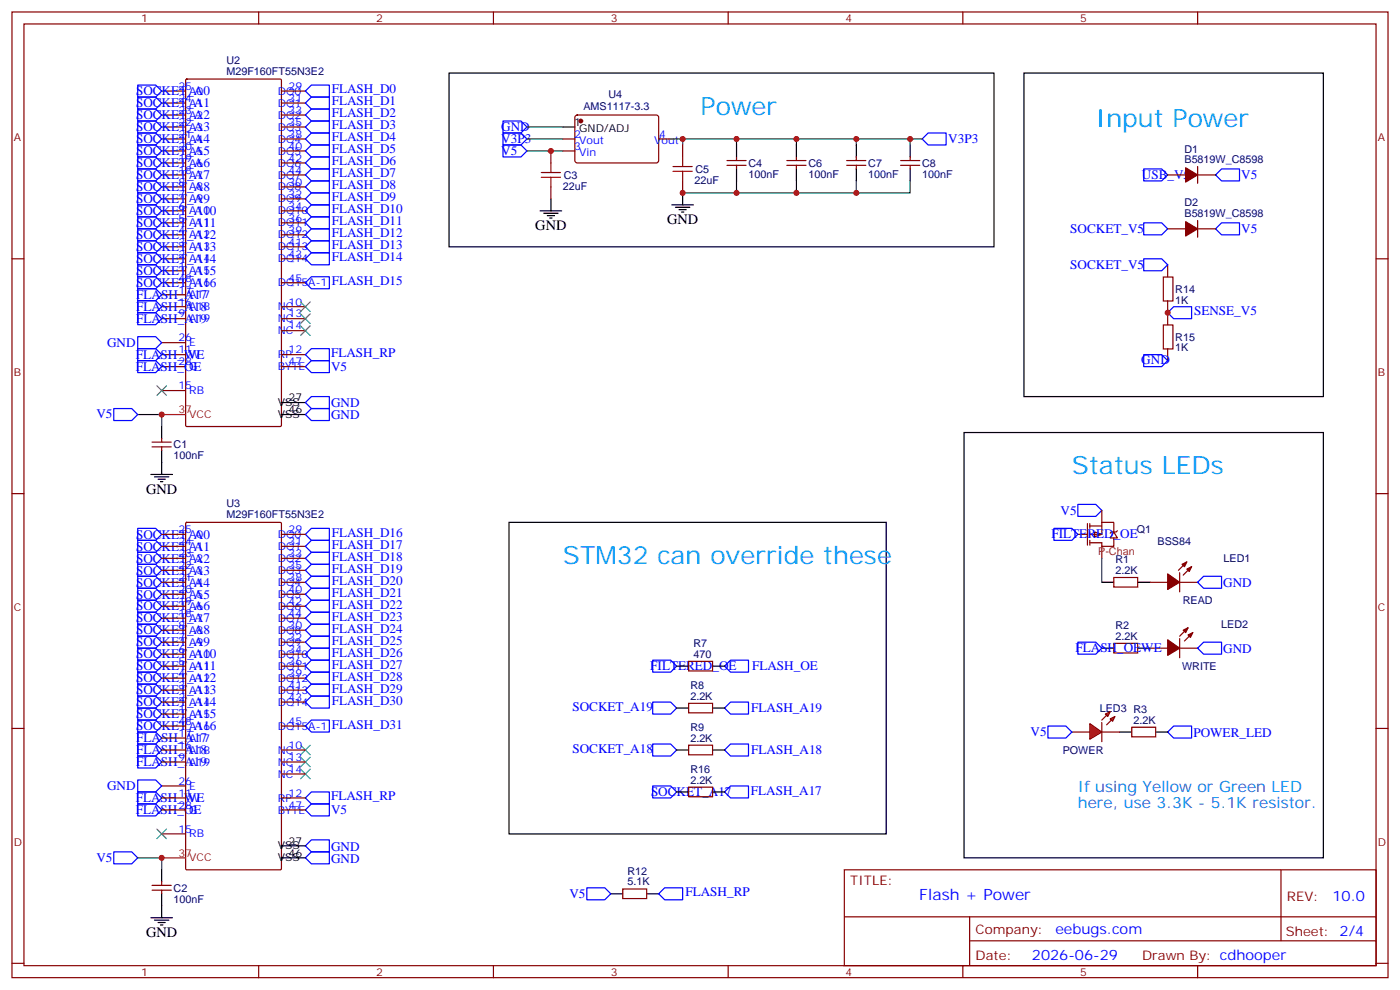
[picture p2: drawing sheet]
<svg xmlns="http://www.w3.org/2000/svg" width="412mm" height="292mm" viewBox="0 0 412 292" stroke-linecap="round" stroke-linejoin="round" font-family="sans-serif">
<path d="M315.7 215.5h5.3M324.6 215.5h5.2" fill="none" stroke="#870000" stroke-width=".35"/>
<g fill="#f00" stroke="#870000" stroke-width=".35">
<path d="M327 211.7l1.4-.7-.7 1.4z"/>
<path d="M325.6 210.3l1.4-.8-.7 1.5z"/>
</g>
<g fill="#870000" stroke="#870000" stroke-width=".35">
<path d="M326 213.4l1.4-1.4z"/>
<path d="M326 210.6l-1.4 1.4z"/>
</g>
<g fill="#f00" stroke="#870000" stroke-width=".35">
<path d="M324.6 212.7v5.7z"/>
<path d="M321 213.1l3.6 2.4-3.6 2.2z"/>
</g>
<g fill="#870000" stroke="#870000" stroke-width=".35">
<path d="M349.6 167.6l1.4-.7-.7 1.4z"/>
<path d="M348.2 166.2l1.4-.7-.7 1.4z"/>
<path d="M344 169l3.5 2.4-3.5 2.2z"/>
<path d="M350 187l1.4-.7-.7 1.4z"/>
<path d="M348.5 185.6l1.5-.7-.8 1.4z"/>
<path d="M344 188.4l3.5 2.5-3.5 2.1z"/>
<path d="M349.2 65.3l3.6 2.1-3.6 2.1z"/>
<path d="M349.2 49.4l3.6 2.1-3.6 2.1z"/>
</g>
<g fill="none" stroke="#870000" stroke-width=".35">
<path d="M3.5 3.5h405.4v284.4h-405.4zM7.1 7.1h398.2v277.2h-398.2zM76.2 3.5v3.6M145.3 3.5v3.6M214.5 3.5v3.6M283.6 3.5v3.6M352.8 3.5v3.6M47.6 37.4h7.1M47.6 33.9h7.1M47.6 30.3h7.1M47.6 26.8h7.1M54.7 23.5l.3-.2h27.5l.4 .2v101.7l-.4 .4h-27.5l-.3-.4z"/>
<path d="M82.9 37.4h7.1M82.9 33.9h7.1M82.9 30.3h7.1M82.9 26.8h7.1M47.6 58.6h7.1M47.6 55h7.1M47.6 51.5h7.1M47.6 48h7.1M47.6 44.4h7.1M47.6 40.9h7.1M82.9 58.6h7.1M82.9 55h7.1"/>
<path d="M82.9 51.5h7.1M82.9 48h7.1M82.9 44.4h7.1M82.9 40.9h7.1M344 51.5h5.2M352.8 49v5M352.8 51.5h5.3M3.5 76.2h3.6M47.6 76.2h7.1M47.6 79.7h7.1M47.6 72.7h7.1M47.6 69.1h7.1"/>
<path d="M47.6 65.6h7.1M47.6 62.1h7.1M82.9 76.2h7.1M82.9 72.7h7.1M82.9 69.1h7.1M82.9 65.6h7.1M82.9 62.1h7.1M344 67.4h5.2M352.8 64.9v4.9M352.8 67.4h5.3M405.3 76.2h3.6M47.6 93.8h7.1"/>
<path d="M47.6 90.3h7.1M47.6 86.8h7.1M47.6 83.3h7.1M82.9 93.8h7.1M82.9 90.3h7.1M82.9 83.3h7.1M82.9 97.4h7.1M47.6 104.4h7.1M47.6 100.9h7.1M47.6 107.9h7.1M47.6 115h7.1M82.9 104.4h7.1"/>
<path d="M82.9 107.9h7.1M44.8 130.2h5.6M44.8 131.6h5.6M47.6 129.1v1.1M47.6 131.6v1M3.5 145.3h3.6M47.6 157.3h7.1M54.7 154l.3-.2h27.5l.4 .2v101.8l-.4 .3h-27.5l-.3-.3zM82.9 157.3h7.1M405.3 145.3h3.6M47.6 171.4h7.1M47.6 178.5h7.1"/>
<path d="M47.6 175h7.1M47.6 167.9h7.1M47.6 164.4h7.1M47.6 160.9h7.1M82.9 171.4h7.1M82.9 178.5h7.1M82.9 175h7.1M82.9 167.9h7.1M82.9 164.4h7.1M82.9 160.9h7.1M328.1 170h7v2.9h-7zM338.7 171.4h5.3"/>
<path d="M347.5 171.4h5.3M347.5 168.6v5.7M349.6 165.5l-2.5 2.4M351 166.9l-2.5 2.4M47.6 199.7h7.1M47.6 196.1h7.1M47.6 192.6h7.1M47.6 189.1h7.1M47.6 185.6h7.1M47.6 182h7.1M82.9 199.7h7.1M82.9 196.1h7.1"/>
<path d="M82.9 192.6h7.1M82.9 189.1h7.1M82.9 185.6h7.1M82.9 182h7.1M328.1 189.4h7v2.9h-7zM338.7 190.9h5.3M347.5 188v5.7M347.5 190.9h5.3M350 184.9l-2.5 2.4M351.4 186.3l-2.5 2.4M3.5 214.5h3.6M47.6 210.3h7.1"/>
<path d="M47.6 206.7h7.1M47.6 203.2h7.1M47.6 217.3h7.1M47.6 213.8h7.1M82.9 206.7h7.1M82.9 203.2h7.1M82.9 213.8h7.1M405.3 214.5h3.6M47.6 224.4h7.1M47.6 234.9h7.1M47.6 220.8h7.1M47.6 231.4h7.1"/>
<path d="M47.6 238.5h7.1M82.9 224.4h7.1M82.9 234.9h7.1M82.9 220.8h7.1M82.9 238.5h7.1M82.9 227.9h7.1M47.6 259.6v1.1M47.6 245.5h7.1M248.7 256.1h156.6v28.2h-156.6zM377.3 256.1v20.9M44.8 260.7h5.6M44.8 262.1h5.6"/>
<path d="M47.6 262.1v1.1M248.7 270h156.5M285.6 277h119.6M285.6 270v14.1M3.5 283.6h3.6M76.2 284.3v3.6M145.3 284.3v3.6M214.5 284.3v3.6M283.6 284.3v3.6M352.8 284.3v3.6M405.3 283.6h3.6"/>
</g>
<g fill="none" stroke="#000" stroke-width=".35">
<path d="M301.6 21.5h88.2v95.3h-88.2zM82.9 118.5h7.1M44.4 139.7h6.4M47.6 125.6v3.5M47.6 132.6v7.1M82.9 122.1h7.1M284 127.4h105.8v125.2h-105.8zM45.5 140.4h4.2M46.6 141.1h2.1M47.3 141.8h.7M149.9 153.8h111.2v91.7h-111.2zM324.6 171.4h3.5"/>
<path d="M335.1 171.4h3.6M324.6 190.9h3.5M335.1 190.9h3.6M47.6 256.1v3.5M82.9 249.1h7.1M82.9 252.6h7.1M44.4 270.2h6.4M45.5 270.9h4.2M46.6 271.6h2.1M47.3 272.3h.7M47.6 263.2v7"/>
</g>
<path d="M47.6 122.1h7.1M47.6 252.6h7.1" fill="none" stroke="#f00" stroke-width=".35"/>
<path d="M40.6 122.1h7v3.5M40.6 252.6h7v3.5" fill="none" stroke="#008700" stroke-width=".35"/>
<g fill="none" stroke="#00f" stroke-width=".35">
<path d="M40.6 25h5.3l1.7 1.8-1.7 1.8h-5.3zM40.6 28.6h5.3l1.7 1.7-1.7 1.8h-5.3zM40.6 32.1h5.3l1.7 1.8-1.7 1.7h-5.3zM40.6 35.6h5.3l1.7 1.8-1.7 1.8h-5.3zM40.6 39.2h5.3l1.7 1.7-1.7 1.8h-5.3zM40.6 56.8h5.3l1.7 1.8-1.7 1.7h-5.3zM40.6 53.3h5.3l1.7 1.7-1.7 1.8h-5.3zM40.6 42.7h5.3l1.7 1.7-1.7 1.8h-5.3zM40.6 46.2h5.3l1.7 1.8-1.7 1.7h-5.3zM40.6 49.7h5.3l1.7 1.8-1.7 1.8h-5.3zM336.9 49.7h5.3l1.8 1.8-1.8 1.8h-5.3zM358.1 51.5l1.7-1.8h5.3v3.6h-5.3z"/>
<path d="M40.6 78h5.3l1.7 1.7-1.7 1.8h-5.3zM40.6 74.4h5.3l1.7 1.8-1.7 1.8h-5.3zM40.6 70.9h5.3l1.7 1.8-1.7 1.7h-5.3zM40.6 67.4h5.3l1.7 1.7-1.7 1.8h-5.3zM40.6 63.9h5.3l1.7 1.7-1.7 1.8h-5.3zM40.6 60.3h5.3l1.7 1.8-1.7 1.8h-5.3zM336.9 65.6h5.3l1.8 1.8-1.8 1.7h-5.3zM358.1 67.4l1.7-1.8h5.3v3.5h-5.3zM40.6 92.1h5.3l1.7 1.7-1.7 1.8h-5.3zM40.6 88.5h5.3l1.7 1.8-1.7 1.8h-5.3zM40.6 85h5.3l1.7 1.8-1.7 1.7h-5.3zM40.6 81.5h5.3l1.7 1.8-1.7 1.7h-5.3z"/>
<path d="M40.6 106.2h5.3l1.7 1.7-1.7 1.8h-5.3zM40.6 102.7h5.3l1.7 1.7-1.7 1.8h-5.3zM90 107.9l1.7-1.7h5.3v3.5h-5.3zM90 104.4l1.7-1.7h5.3v3.5h-5.3zM90 118.5l1.7-1.7h5.3v3.5h-5.3zM33.5 120.3h5.3l1.8 1.8-1.8 1.7h-5.3zM90 122.1l1.7-1.8h5.3v3.5h-5.3zM40.6 159.1h5.3l1.7 1.8-1.7 1.7h-5.3zM40.6 155.6h5.3l1.7 1.7-1.7 1.8h-5.3zM90 157.3l1.7-1.7h5.3v3.5h-5.3zM317.5 148.5h5.3l1.8 1.8-1.8 1.7h-5.3zM40.6 176.7h5.3l1.7 1.8-1.7 1.8h-5.3z"/>
<path d="M40.6 173.2h5.3l1.7 1.8-1.7 1.7h-5.3zM40.6 169.7h5.3l1.7 1.7-1.7 1.8h-5.3zM40.6 166.2h5.3l1.7 1.7-1.7 1.8h-5.3zM40.6 162.6h5.3l1.7 1.8-1.7 1.8h-5.3zM40.6 180.3h5.3l1.7 1.7-1.7 1.8h-5.3zM40.6 183.8h5.3l1.7 1.8-1.7 1.7h-5.3zM40.6 187.3h5.3l1.7 1.8-1.7 1.8h-5.3zM40.6 190.9h5.3l1.7 1.7-1.7 1.8h-5.3zM40.6 194.4h5.3l1.7 1.7-1.7 1.8h-5.3zM40.6 197.9h5.3l1.7 1.8-1.7 1.7h-5.3zM192.3 194.4h5.3l1.7 1.7-1.7 1.8h-5.3zM213.4 196.1l1.8-1.7h5.3v3.5h-5.3z"/>
<path d="M40.6 201.4h5.3l1.7 1.8-1.7 1.8h-5.3zM40.6 205h5.3l1.7 1.7-1.7 1.8h-5.3zM40.6 208.5h5.3l1.7 1.8-1.7 1.7h-5.3zM40.6 212h5.3l1.7 1.8-1.7 1.7h-5.3zM40.6 215.5h5.3l1.7 1.8-1.7 1.8h-5.3zM40.6 219.1h5.3l1.7 1.7-1.7 1.8h-5.3zM192.3 219.1h5.3l1.7 1.7-1.7 1.8h-5.3zM192.3 206.7h5.3l1.7 1.8-1.7 1.8h-5.3zM215.2 206.7h5.3v3.6h-5.3l-1.8-1.8zM215.2 219.1h5.3v3.5h-5.3l-1.8-1.8zM308.7 213.8h5.3l1.7 1.7-1.7 1.8h-5.3zM344 215.5l1.7-1.7h5.3v3.5h-5.3z"/>
<path d="M40.6 222.6h5.3l1.7 1.8-1.7 1.7h-5.3zM40.6 233.2h5.3l1.7 1.7-1.7 1.8h-5.3zM40.6 236.7h5.3l1.7 1.8-1.7 1.7h-5.3zM90 234.9l1.7-1.7h5.3v3.5h-5.3zM90 238.5l1.7-1.8h5.3v3.5h-5.3zM33.5 250.8h5.3l1.8 1.8-1.8 1.8h-5.3zM90 249.1l1.7-1.8h5.3v3.5h-5.3zM90 252.6l1.7-1.8h5.3v3.6h-5.3z"/>
</g>
<path d="M88.5 96l2.9 2.8M88.5 92.4l2.9 2.8M88.5 88.9l2.9 2.8M91.4 96l-2.9 2.8M91.4 92.4l-2.9 2.8M91.4 88.9l-2.9 2.8M88.5 219.4l2.9 2.8M91.4 219.4l-2.9 2.8M88.5 223l2.9 2.8M88.5 226.5l2.9 2.8M91.4 223l-2.9 2.8M91.4 226.5l-2.9 2.8" fill="none" stroke="#3c3" stroke-width=".35"/>
<path d="M322.4 156.6l2.2 .7-2.2 .7z" fill="#fff" stroke="#870000" stroke-width=".35"/>
<g fill="none" stroke="#870000" stroke-width=".35">
<path d="M169.6 34.1l.4-.2h23.6l.4 .7v12.9l-.7 .5-23.5-.1-.5-.6v-12.7zM162.3 44.4v3.6M162.3 55v3.6M165.8 40.9h3.5M165.8 44.4h3.5M194 40.9h3.6M201.1 42.7v3.5M201.1 53.3v3.5M214.1 47.3h5.7M214.1 48.7h5.7M217 46.2v1.1M217 48.7v1"/>
<path d="M231.8 47.3h5.6M231.8 48.7h5.6M234.6 46.2v1.1M234.6 48.7v1M249.4 47.3h5.7M249.4 48.7h5.7M252.2 46.2v1.1M252.2 48.7v1M265.3 47.3h5.6M265.3 48.7h5.6M268.1 46.2v1.1M268.1 48.7v1"/>
<path d="M344 78v3.5M342.7 81.6h2.8v7h-2.8zM342.7 95.7h2.8v7h-2.8zM344 88.5v7.1M344 102.7v3.5M317.5 157.3h2.8M320.3 154.2v6.3M321 154.9h3.6M321 154.2v1.4M321 156.6v1.4M321 159.1v1.4M324.6 153.8h3.5v2.8"/>
<path d="M324.6 153.8v3.5h-3.6M324.6 150.3v3.5M328.1 156.6l1 1.8h-2.1zM328.1 158.4v2.5h-3.5v-1.1h-3.6M329.1 156.3l-.3 .3h-1.4l-.4 .4M324.6 160.9v3.5M202.8 194.7h7.1v2.9h-7.1zM202.8 207.1h7.1v2.8h-7.1zM202.8 219.4h7.1v2.8h-7.1zM333.4 214.1h7v2.9h-7zM202.8 231.8h7.1v2.8h-7.1zM183.4 261.8h7.1v2.8h-7.1z"/>
</g>
<g fill="none" stroke="#008700" stroke-width=".35">
<path d="M155.2 37.4h10.6M155.2 40.9h10.6M155.2 44.4h10.6M197.6 40.9h74M201.1 40.9v1.8M217 40.9v1.8M217 53.3v3.5M234.6 53.3v3.5h-33.5M234.6 40.9v1.8M252.2 53.3v3.5h-17.6M252.2 40.9v1.8M268.1 53.3v3.5h-15.9"/>
<path d="M268.1 40.9v1.8M324.6 164.4v7"/>
</g>
<g fill="none" stroke="#00f" stroke-width=".35">
<path d="M90 37.4l1.7-1.8h5.3v3.6h-5.3zM90 30.3l1.7-1.7h5.3v3.5h-5.3zM90 26.8l1.7-1.8h5.3v3.6h-5.3zM91.7 32.1h5.3v3.5h-5.3l-1.7-1.7zM148.2 39.2h5.3l1.7 1.7-1.7 1.8h-5.3zM148.2 35.6h5.3l1.7 1.8-1.7 1.8h-5.3zM90 51.5l1.7-1.8h5.3v3.6h-5.3zM90 55l1.7-1.7h5.3v3.5h-5.3zM90 48l1.7-1.8h5.3v3.5h-5.3zM90 44.4l1.7-1.7h5.3v3.5h-5.3zM90 40.9l1.7-1.7h5.3v3.5h-5.3zM91.7 56.8h5.3v3.5h-5.3l-1.7-1.7z"/>
<path d="M148.2 42.7h5.3l1.7 1.7-1.7 1.8h-5.3zM271.6 40.9l1.8-1.7h5.3v3.5h-5.3zM90 76.2l1.7-1.8h5.3v3.6h-5.3zM90 72.7l1.7-1.8h5.3v3.5h-5.3zM90 69.1l1.7-1.7h5.3v3.5h-5.3zM90 65.6l1.7-1.7h5.3v3.5h-5.3zM90 62.1l1.7-1.8h5.3v3.6h-5.3zM336.9 76.2h5.3l1.8 1.8-1.8 1.7h-5.3zM40.6 99.1h5.3l1.7 1.8-1.7 1.8h-5.3zM90 83.3l1.7-1.8h5.3v3.5h-5.3zM345.7 90.3h5.3v3.5h-5.3l-1.7-1.7zM336.9 104.4h5.3l1.8 1.8-1.8 1.7h-5.3z"/>
<path d="M310.4 155.6h5.3l1.8 1.7-1.8 1.8h-5.3zM90 160.9l1.7-1.8h5.3v3.5h-5.3zM90 164.4l1.7-1.8h5.3v3.6h-5.3zM90 167.9l1.7-1.7h5.3v3.5h-5.3zM90 175l1.7-1.8h5.3v3.5h-5.3zM90 171.4l1.7-1.7h5.3v3.5h-5.3zM90 178.5l1.7-1.8h5.3v3.6h-5.3zM354.5 169.7h5.3v3.5h-5.3l-1.7-1.8zM90 182l1.7-1.7h5.3v3.5h-5.3zM90 185.6l1.7-1.8h5.3v3.5h-5.3zM90 189.1l1.7-1.8h5.3v3.6h-5.3zM90 192.6l1.7-1.7h5.3v3.5h-5.3z"/>
<path d="M90 196.1l1.7-1.7h5.3v3.5h-5.3zM90 199.7l1.7-1.8h5.3v3.5h-5.3zM317.5 189.1h5.3l1.8 1.8-1.8 1.7h-5.3zM352.8 190.9l1.7-1.8h5.3v3.5h-5.3zM90 203.2l1.7-1.8h5.3v3.6h-5.3zM90 206.7l1.7-1.7h5.3v3.5h-5.3zM90 213.8l1.7-1.8h5.3v3.5h-5.3zM40.6 229.7h5.3l1.7 1.7-1.7 1.8h-5.3zM192.3 231.4h5.3l1.7 1.8-1.7 1.7h-5.3zM213.4 233.2l1.8-1.8h5.3v3.5h-5.3zM172.9 261.4h5.3l1.7 1.8-1.7 1.7h-5.3zM195.8 261.4h5.3v3.5h-5.3l-1.8-1.7z"/>
</g>
<g fill="none" stroke="#000" stroke-width=".35">
<path d="M132.3 21.5h160.5v51.2h-160.5zM165.8 37.4h3.5M162.3 58.6v3.5M201.1 56.8v3.5M217 42.7v3.5M217 49.7v3.6M234.6 42.7v3.5M234.6 49.7v3.6M252.2 42.7v3.5M252.2 49.7v3.6M268.1 42.7v3.5M268.1 49.7v3.6"/>
<path d="M159.1 62.1h6.4M160.2 62.8h4.2M161.2 63.5h2.1M161.9 64.2h.7M197.9 60.3h6.4M199 61h4.2M200 61.7h2.1M200.7 62.4h.7M199.3 196.1h3.5M209.9 196.1h3.5M199.3 208.5h3.5M209.9 208.5h3.5"/>
<path d="M329.8 215.5h3.6M340.4 215.5h3.6M199.3 220.8h3.5M199.3 233.2h3.5M209.9 220.8h3.5M209.9 233.2h3.5M179.9 263.2h3.5M190.5 263.2h3.5"/>
</g>
<path d="M46.2 113.6l2.8 2.8M49 113.6l-2.8 2.8M46.2 244.1l2.8 2.8M49 244.1l-2.8 2.8" fill="none" stroke="#3c3" stroke-width=".35"/>
<circle cx="171.1" cy="35.6" r=".53" fill="#870000" stroke="#870000" stroke-width=".35"/>
<path d="M159.5 52.2h5.6M159.5 50.8h5.6M162.3 48v2.8M162.3 52.2v2.8M198.3 50.4h5.6M198.3 49h5.6M201.1 46.2v2.8M201.1 50.4v2.9" fill="none" stroke="#a10000" stroke-width=".35"/>
<g fill="#c00">
<circle cx="47.6" cy="122.1" r=".88"/>
<circle cx="47.6" cy="252.6" r=".88"/>
<circle cx="344" cy="92.1" r=".88"/>
<circle cx="268.1" cy="40.9" r=".88"/>
<circle cx="252.2" cy="56.8" r=".88"/>
<circle cx="162.3" cy="44.4" r=".88"/>
<circle cx="201.1" cy="40.9" r=".88"/>
<circle cx="252.2" cy="40.9" r=".88"/>
<circle cx="234.6" cy="40.9" r=".88"/>
<circle cx="217" cy="40.9" r=".88"/>
<circle cx="234.6" cy="56.8" r=".88"/>
<circle cx="201.1" cy="56.8" r=".88"/>
<circle cx="217" cy="56.8" r=".88"/>
</g>
<g font-size="7.4" fill="#09f">
<text x="206.4" y="33.9">Power</text>
<text x="322.8" y="37.4">Input Power</text>
<text x="315.7" y="139.7">Status LEDs</text>
<text x="165.8" y="166.2">STM32 can override these</text>
</g>
<g font-size="4.6" fill="#06c">
<text x="317.5" y="233.2">If using Yellow or Green LED</text>
<text x="317.5" y="237.8">here, use 3.3K - 5.1K resistor.</text>
</g>
<text font-size="4.6" fill="#00f" x="270.8" y="265.1">Flash + Power</text>
<g font-size="4.2">
<text x="196.5" y="66">GND</text>
<text x="157.7" y="67.7">GND</text>
<text x="43" y="145.3">GND</text>
<text x="43" y="275.9">GND</text>
</g>
<g font-size="4.2" fill="#00f">
<text x="392.5" y="265.4">10.0</text>
<text x="310.9" y="274.9">eebugs.com</text>
<text x="304" y="282.7">2026-06-29</text>
</g>
<g font-size="3.9" fill="#00f">
<text x="40.1" y="28.1">SOCKET_A0</text>
<text x="97.7" y="27.5">FLASH_D0</text>
<text x="40.1" y="31.6">SOCKET_A1</text>
<text x="40.1" y="35.1">SOCKET_A2</text>
<text x="97.7" y="34.5">FLASH_D2</text>
<text x="97.7" y="31">FLASH_D1</text>
<text x="40.1" y="38.6">SOCKET_A3</text>
<text x="97.7" y="41.6">FLASH_D4</text>
<text x="97.7" y="38.1">FLASH_D3</text>
<text x="147.7" y="38.6">GND</text>
<text x="40.1" y="42.2">SOCKET_A4</text>
<text x="40.1" y="45.7">SOCKET_A5</text>
<text x="97.7" y="45.1">FLASH_D5</text>
<text x="147.7" y="45.7">V5</text>
<text x="147.7" y="42.1">V3P3</text>
<text x="279.3" y="42.1">V3P3</text>
<text x="40.1" y="49.2">SOCKET_A6</text>
<text x="40.1" y="52.8">SOCKET_A7</text>
<text x="97.7" y="52.2">FLASH_D7</text>
<text x="97.7" y="48.7">FLASH_D6</text>
<text x="336.4" y="52.7">USB_V5</text>
<text x="365.6" y="52.8">V5</text>
<text x="40.1" y="59.8">SOCKET_A9</text>
<text x="40.1" y="56.3">SOCKET_A8</text>
<text x="97.7" y="59.2">FLASH_D9</text>
<text x="97.7" y="55.7">FLASH_D8</text>
<text x="40.1" y="63.3">SOCKET_A10</text>
<text x="97.7" y="62.8">FLASH_D10</text>
<text x="40.1" y="70.4">SOCKET_A12</text>
<text x="40.1" y="66.9">SOCKET_A11</text>
<text x="97.7" y="66.3">FLASH_D11</text>
<text x="97.7" y="69.8">FLASH_D12</text>
<text x="315.3" y="68.5">SOCKET_V5</text>
<text x="365.6" y="68.7">V5</text>
<text x="40.1" y="77.5">SOCKET_A14</text>
<text x="40.1" y="73.9">SOCKET_A13</text>
<text x="97.7" y="76.9">FLASH_D14</text>
<text x="97.7" y="73.3">FLASH_D13</text>
<text x="40.1" y="81">SOCKET_A15</text>
<text x="97.7" y="83.9">FLASH_D15</text>
<text x="315.3" y="79.1">SOCKET_V5</text>
<text x="40.1" y="84.5">SOCKET_A16</text>
<text x="40.1" y="88">FLASH_A17</text>
<text x="40.1" y="95.1">FLASH_A19</text>
<text x="40.1" y="91.6">FLASH_A18</text>
<text x="351.7" y="92.9">SENSE_V5</text>
<text x="31.6" y="102.1">GND</text>
<text x="40" y="105.7">FLASH_WE</text>
<text x="97.5" y="105.1">FLASH_RP</text>
<text x="336.2" y="107.2">GND</text>
<text x="40" y="109.2">FLASH_OE</text>
<text x="97.5" y="109.3">V5</text>
<text x="97.5" y="119.9">GND</text>
<text x="28.4" y="123.2">V5</text>
<text x="97.5" y="123.5">GND</text>
<text x="312.4" y="151.5">V5</text>
<text x="40.1" y="158.6">SOCKET_A0</text>
<text x="97.7" y="158.1">FLASH_D16</text>
<text x="97.7" y="161.6">FLASH_D17</text>
<text x="309.7" y="158.4">FILTERED_OE</text>
<text x="40.1" y="165.6">SOCKET_A2</text>
<text x="40.1" y="162.1">SOCKET_A1</text>
<text x="97.7" y="165.1">FLASH_D18</text>
<text x="40.1" y="172.7">SOCKET_A4</text>
<text x="40.1" y="169.2">SOCKET_A3</text>
<text x="97.7" y="168.7">FLASH_D19</text>
<text x="97.7" y="172.2">FLASH_D20</text>
<text x="360.3" y="172.8">GND</text>
<text x="40.1" y="179.8">SOCKET_A6</text>
<text x="40.1" y="176.2">SOCKET_A5</text>
<text x="97.7" y="175.7">FLASH_D21</text>
<text x="97.7" y="179.2">FLASH_D22</text>
<text x="40.1" y="183.3">SOCKET_A7</text>
<text x="97.7" y="182.8">FLASH_D23</text>
<text x="40.1" y="186.8">SOCKET_A8</text>
<text x="40.1" y="190.3">SOCKET_A9</text>
<text x="97.7" y="186.3">FLASH_D24</text>
<text x="97.7" y="189.8">FLASH_D25</text>
<text x="40.1" y="193.9">SOCKET_A10</text>
<text x="40.1" y="197.4">SOCKET_A11</text>
<text x="97.7" y="193.4">FLASH_D26</text>
<text x="97.7" y="196.9">FLASH_D27</text>
<text x="191.6" y="197.2">FILTERED_OE</text>
<text x="221.5" y="197.4">FLASH_OE</text>
<text x="316.8" y="192.1">FLASH_OEWE</text>
<text x="360.3" y="192.2">GND</text>
<text x="40.1" y="200.9">SOCKET_A12</text>
<text x="97.7" y="200.4">FLASH_D28</text>
<text x="97.7" y="203.9">FLASH_D29</text>
<text x="40.1" y="204.5">SOCKET_A13</text>
<text x="40.1" y="208">SOCKET_A14</text>
<text x="97.7" y="207.5">FLASH_D30</text>
<text x="168.6" y="209.4">SOCKET_A19</text>
<text x="221.3" y="209.8">FLASH_A19</text>
<text x="40.1" y="211.5">SOCKET_A15</text>
<text x="40.1" y="215">SOCKET_A16</text>
<text x="97.7" y="214.5">FLASH_D31</text>
<text x="40.1" y="218.6">FLASH_A17</text>
<text x="168.6" y="221.7">SOCKET_A18</text>
<text x="303.6" y="216.8">V5</text>
<text x="351.5" y="216.9">POWER_LED</text>
<text x="40.1" y="222.1">FLASH_A18</text>
<text x="40.1" y="225.6">FLASH_A19</text>
<text x="221.3" y="222.1">FLASH_A18</text>
<text x="31.6" y="232.6">GND</text>
<text x="221.2" y="233.9">FLASH_A17</text>
<text x="40" y="236.2">FLASH_WE</text>
<text x="40" y="239.7">FLASH_OE</text>
<text x="97.5" y="239.8">V5</text>
<text x="97.5" y="235.6">FLASH_RP</text>
<text x="191.8" y="234.4">SOCKET_A17</text>
<text x="97.5" y="250.5">GND</text>
<text x="28.4" y="253.7">V5</text>
<text x="97.5" y="254">GND</text>
<text x="201.9" y="263.8">FLASH_RP</text>
<text x="167.7" y="264.4">V5</text>
</g>
<g font-size="3.9" fill="#800">
<text x="250.5" y="260.7">TITLE:</text>
<text x="379.1" y="265.4">REV:</text>
<text x="287.4" y="274.9">Company:</text>
<text x="378.7" y="275.5">Sheet: 2/4</text>
<text x="287.4" y="282.6">Date:</text>
<text x="336.4" y="282.7">Drawn By: cdhooper</text>
</g>
<g font-size="3.2" fill="#800">
<text x="41.6" y="6.5">1</text>
<text x="110.8" y="6.5">2</text>
<text x="179.9" y="6.5">3</text>
<text x="249.1" y="6.5">4</text>
<text x="318.2" y="6.5">5</text>
<text x="4.1" y="41.6">A</text>
<text x="405.9" y="41.6">A</text>
<text x="4.1" y="110.8">B</text>
<text x="405.9" y="110.8">B</text>
<text x="4.1" y="179.9">C</text>
<text x="405.9" y="179.9">C</text>
<text x="4.1" y="249.1">D</text>
<text x="405.9" y="249.1">D</text>
<text x="41.6" y="287.3">1</text>
<text x="110.8" y="287.3">2</text>
<text x="179.9" y="287.3">3</text>
<text x="249.1" y="287.3">4</text>
<text x="318.2" y="287.3">5</text>
</g>
<g font-size="3.2" fill="#000080">
<text x="66.7" y="22">M29F160FT55N3E2</text>
<text x="66.7" y="18.9">U2</text>
<text x="179.2" y="29">U4</text>
<text x="171.9" y="32.5">AMS1117-3.3</text>
<text x="348.9" y="48">B5819W_C8598</text>
<text x="348.9" y="44.9">D1</text>
<text x="166.1" y="52.6">C3</text>
<text x="204.9" y="50.9">C5</text>
<text x="220.5" y="52.3">100nF</text>
<text x="220.5" y="49.1">C4</text>
<text x="238.1" y="52.3">100nF</text>
<text x="238.1" y="49.1">C6</text>
<text x="255.8" y="52.3">100nF</text>
<text x="255.8" y="49.1">C7</text>
<text x="271.6" y="52.3">100nF</text>
<text x="271.6" y="49.1">C8</text>
<text x="165.8" y="55.9">22uF</text>
<text x="204.6" y="54.1">22uF</text>
<text x="348.9" y="63.9">B5819W_C8598</text>
<text x="348.9" y="60.8">D2</text>
<text x="346.2" y="89.4">1K</text>
<text x="346.2" y="86.2">R14</text>
<text x="346.2" y="100.3">R15</text>
<text x="346.2" y="103.5">1K</text>
<text x="51.2" y="135.2">100nF</text>
<text x="51.2" y="132">C1</text>
<text x="66.7" y="149.4">U3</text>
<text x="66.7" y="152.6">M29F160FT55N3E2</text>
<text x="334.9" y="157.1">Q1</text>
<text x="341" y="160.6">BSS84</text>
<text x="328.6" y="165.7">R1</text>
<text x="360.4" y="165.5">LED1</text>
<text x="328.6" y="169">2.2K</text>
<text x="348.4" y="177.9">READ</text>
<text x="328.6" y="185.1">R2</text>
<text x="359.8" y="184.9">LED2</text>
<text x="204.3" y="190.5">R7</text>
<text x="328.6" y="188.4">2.2K</text>
<text x="204.3" y="193.7">470</text>
<text x="348.2" y="197.3">WRITE</text>
<text x="203.4" y="202.8">R8</text>
<text x="203.4" y="206">2.2K</text>
<text x="324" y="209.6">LED3 R3</text>
<text x="203.4" y="215.1">R9</text>
<text x="333.9" y="213.1">2.2K</text>
<text x="203.4" y="218.4">2.2K</text>
<text x="313" y="222">POWER</text>
<text x="203.4" y="227.5">R16</text>
<text x="203.4" y="230.7">2.2K</text>
<text x="184.8" y="257.5">R12</text>
<text x="51.2" y="262.5">C2</text>
<text x="184.8" y="260.7">5.1K</text>
<text x="51.2" y="265.8">100nF</text>
</g>
<g font-size="3.2" fill="#00f">
<text x="52.6" y="30">24</text>
<text x="52.6" y="26.5">25</text>
<text x="55.7" y="27.9">A0</text>
<text x="81.8" y="27.9">DQ0</text>
<text x="85" y="26.5">29</text>
<text x="85" y="30">31</text>
<text x="52.6" y="33.5">23</text>
<text x="55.7" y="34.9">A2</text>
<text x="55.7" y="31.4">A1</text>
<text x="81.8" y="31.4">DQ1</text>
<text x="81.8" y="34.9">DQ2</text>
<text x="85" y="33.5">33</text>
<text x="52.6" y="40.6">21</text>
<text x="52.6" y="37">22</text>
<text x="55.7" y="42">A4</text>
<text x="55.7" y="38.5">A3</text>
<text x="81.8" y="38.5">DQ3</text>
<text x="81.8" y="42">DQ4</text>
<text x="85" y="37">35</text>
<text x="85" y="40.6">38</text>
<text x="169.2" y="40.6">2</text>
<text x="194.2" y="40.6">4</text>
<text x="52.6" y="47.6">19</text>
<text x="52.6" y="44.1">20</text>
<text x="55.7" y="45.5">A5</text>
<text x="81.8" y="45.5">DQ5</text>
<text x="85" y="44.1">40</text>
<text x="85" y="47.6">42</text>
<text x="169.2" y="44.1">3</text>
<text x="170.6" y="42.3">Vout</text>
<text x="170.6" y="45.9">Vin</text>
<text x="192.7" y="42.3">Vout</text>
<text x="52.6" y="51.2">18</text>
<text x="55.7" y="52.6">A7</text>
<text x="55.7" y="49">A6</text>
<text x="81.8" y="49">DQ6</text>
<text x="81.8" y="52.6">DQ7</text>
<text x="85" y="51.2">44</text>
<text x="52.6" y="58.2">7</text>
<text x="52.6" y="54.7">8</text>
<text x="55.7" y="59.6">A9</text>
<text x="55.7" y="56.1">A8</text>
<text x="81.8" y="56.1">DQ8</text>
<text x="81.8" y="59.6">DQ9</text>
<text x="85" y="54.7">30</text>
<text x="85" y="58.2">32</text>
<text x="52.6" y="65.3">5</text>
<text x="52.6" y="61.7">6</text>
<text x="55.7" y="63.1">A10</text>
<text x="81.8" y="63.1">DQ10</text>
<text x="85" y="61.7">34</text>
<text x="85" y="65.3">36</text>
<text x="52.6" y="68.8">4</text>
<text x="55.7" y="70.2">A12</text>
<text x="55.7" y="66.7">A11</text>
<text x="81.8" y="66.7">DQ11</text>
<text x="81.8" y="70.2">DQ12</text>
<text x="85" y="68.8">39</text>
<text x="52.6" y="75.8">2</text>
<text x="52.6" y="72.3">3</text>
<text x="55.7" y="77.3">A14</text>
<text x="55.7" y="73.7">A13</text>
<text x="81.8" y="73.7">DQ13</text>
<text x="81.8" y="77.3">DQ14</text>
<text x="85" y="72.3">41</text>
<text x="85" y="75.8">43</text>
<text x="52.6" y="79.4">1</text>
<text x="52.6" y="82.9">48</text>
<text x="55.7" y="80.8">A15</text>
<text x="85" y="82.9">45</text>
<text x="52.6" y="90">16</text>
<text x="52.6" y="86.4">17</text>
<text x="55.7" y="87.8">A17</text>
<text x="55.7" y="84.3">A16</text>
<text x="81.8" y="84.3">DQ15A-1</text>
<text x="85" y="90">10</text>
<text x="52.6" y="93.5">9</text>
<text x="55.7" y="94.9">A19</text>
<text x="55.7" y="91.4">A18</text>
<text x="81.8" y="91.4">NC</text>
<text x="81.8" y="94.9">NC</text>
<text x="85" y="93.5">13</text>
<text x="52.6" y="100.5">26</text>
<text x="55.7" y="102">E</text>
<text x="81.8" y="98.4">NC</text>
<text x="85" y="97">14</text>
<text x="52.6" y="104.1">11</text>
<text x="52.6" y="107.6">28</text>
<text x="55.7" y="105.5">W</text>
<text x="81.8" y="105.5">RP</text>
<text x="85" y="104.1">12</text>
<text x="85" y="107.6">47</text>
<text x="55.7" y="109">G</text>
<text x="81.8" y="109">BYTE</text>
<text x="52.6" y="114.7">15</text>
<text x="55.7" y="116.1">RB</text>
<text x="52.6" y="160.5">24</text>
<text x="52.6" y="157">25</text>
<text x="55.7" y="161.9">A1</text>
<text x="55.7" y="158.4">A0</text>
<text x="81.8" y="158.4">DQ0</text>
<text x="81.8" y="161.9">DQ1</text>
<text x="85" y="157">29</text>
<text x="85" y="160.5">31</text>
<text x="52.6" y="167.6">22</text>
<text x="52.6" y="164">23</text>
<text x="55.7" y="165.5">A2</text>
<text x="81.8" y="165.5">DQ2</text>
<text x="85" y="164">33</text>
<text x="85" y="167.6">35</text>
<text x="52.6" y="171.1">21</text>
<text x="55.7" y="172.5">A4</text>
<text x="55.7" y="169">A3</text>
<text x="81.8" y="169">DQ3</text>
<text x="81.8" y="172.5">DQ4</text>
<text x="85" y="171.1">38</text>
<text x="52.6" y="178.2">19</text>
<text x="52.6" y="174.6">20</text>
<text x="55.7" y="179.6">A6</text>
<text x="55.7" y="176">A5</text>
<text x="81.8" y="176">DQ5</text>
<text x="81.8" y="179.6">DQ6</text>
<text x="85" y="174.6">40</text>
<text x="85" y="178.2">42</text>
<text x="52.6" y="185.2">8</text>
<text x="52.6" y="181.7">18</text>
<text x="55.7" y="183.1">A7</text>
<text x="81.8" y="183.1">DQ7</text>
<text x="85" y="185.2">30</text>
<text x="85" y="181.7">44</text>
<text x="52.6" y="188.7">7</text>
<text x="55.7" y="190.1">A9</text>
<text x="55.7" y="186.6">A8</text>
<text x="81.8" y="186.6">DQ8</text>
<text x="81.8" y="190.1">DQ9</text>
<text x="85" y="188.7">32</text>
<text x="52.6" y="195.8">5</text>
<text x="52.6" y="192.3">6</text>
<text x="55.7" y="197.2">A11</text>
<text x="55.7" y="193.7">A10</text>
<text x="81.8" y="193.7">DQ10</text>
<text x="81.8" y="197.2">DQ11</text>
<text x="85" y="192.3">34</text>
<text x="85" y="195.8">36</text>
<text x="52.6" y="202.8">3</text>
<text x="52.6" y="199.3">4</text>
<text x="55.7" y="200.7">A12</text>
<text x="81.8" y="200.7">DQ12</text>
<text x="85" y="199.3">39</text>
<text x="85" y="202.8">41</text>
<text x="52.6" y="209.9">1</text>
<text x="52.6" y="206.4">2</text>
<text x="55.7" y="207.8">A14</text>
<text x="55.7" y="204.3">A13</text>
<text x="81.8" y="204.3">DQ13</text>
<text x="81.8" y="207.8">DQ14</text>
<text x="85" y="206.4">43</text>
<text x="52.6" y="213.4">48</text>
<text x="55.7" y="211.3">A15</text>
<text x="55.7" y="214.8">A16</text>
<text x="81.8" y="214.8">DQ15A-1</text>
<text x="85" y="213.4">45</text>
<text x="52.6" y="220.5">16</text>
<text x="52.6" y="217">17</text>
<text x="55.7" y="221.9">A18</text>
<text x="55.7" y="218.4">A17</text>
<text x="81.8" y="221.9">NC</text>
<text x="85" y="220.5">10</text>
<text x="52.6" y="224">9</text>
<text x="55.7" y="225.4">A19</text>
<text x="81.8" y="225.4">NC</text>
<text x="85" y="224">13</text>
<text x="85" y="227.5">14</text>
<text x="52.6" y="231.1">26</text>
<text x="55.7" y="232.5">E</text>
<text x="81.8" y="229">NC</text>
<text x="52.6" y="234.6">11</text>
<text x="52.6" y="238.1">28</text>
<text x="55.7" y="236">W</text>
<text x="55.7" y="239.5">G</text>
<text x="81.8" y="236">RP</text>
<text x="81.8" y="239.5">BYTE</text>
<text x="85" y="234.6">12</text>
<text x="85" y="238.1">47</text>
<text x="52.6" y="245.2">15</text>
<text x="55.7" y="246.6">RB</text>
</g>
<g font-size="3.2">
<text x="169.2" y="37">1</text>
<text x="170.6" y="38.8">GND/ADJ</text>
<text x="81.8" y="119.6">VSS</text>
<text x="85" y="118.2">27</text>
<text x="81.8" y="123.1">VSS</text>
<text x="85" y="121.7">46</text>
<text x="81.8" y="250.1">VSS</text>
<text x="85" y="248.7">27</text>
<text x="81.8" y="253.6">VSS</text>
<text x="85" y="252.2">46</text>
</g>
<g font-size="3.2" fill="#f00">
<text x="52.6" y="121.7">37</text>
<text x="55.7" y="123.1">VCC</text>
<text x="52.6" y="252.2">37</text>
<text x="55.7" y="253.6">VCC</text>
</g>
<text font-size="3.2" fill="#960" x="323.5" y="163.3">P-Chan</text>
</svg>
